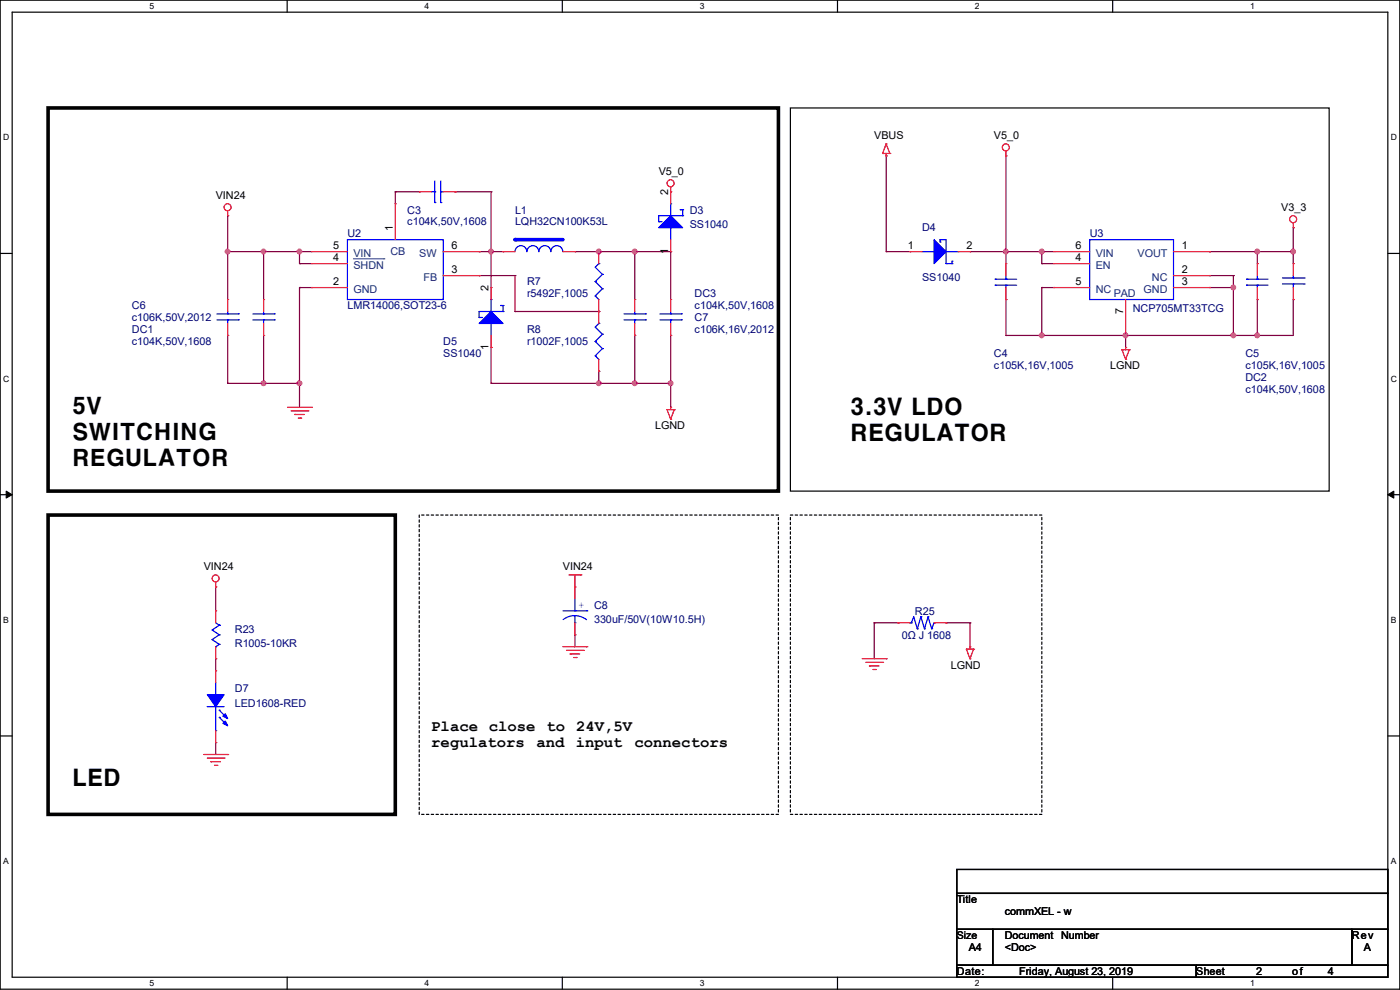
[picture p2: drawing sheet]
<svg xmlns="http://www.w3.org/2000/svg" width="297mm" height="210mm" viewBox="0 0 297 210" stroke-linecap="round" stroke-linejoin="round" font-family="sans-serif">
<path d="M0 0h297v209.8h-297zM2.6 2.6h291.8v204.7h-291.8z" fill="none" stroke="#000" stroke-width=".25"/>
<g fill="#fff">
<path d="M31.7 .3h1v2h-1z"/>
<path d="M31.7 207.6h1v1.9h-1z"/>
</g>
<path d="M60.9 0v2.6M60.9 207.3v2.5" fill="none" stroke="#000" stroke-width=".25"/>
<g fill="#fff">
<path d="M90.1 .3h1v2h-1z"/>
<path d="M90.1 207.6h1v1.9h-1z"/>
</g>
<path d="M119.3 0v2.6M119.3 207.3v2.5" fill="none" stroke="#000" stroke-width=".25"/>
<g fill="#fff">
<path d="M148.5 .3h.9v2h-.9z"/>
<path d="M148.5 207.6h.9v1.9h-.9z"/>
</g>
<path d="M177.7 0v2.6M177.7 207.3v2.5" fill="none" stroke="#000" stroke-width=".25"/>
<g fill="#fff">
<path d="M206.8 .3h1v2h-1z"/>
<path d="M206.8 207.6h1v1.9h-1z"/>
</g>
<path d="M236.1 0v2.6M236.1 207.3v2.5" fill="none" stroke="#000" stroke-width=".25"/>
<g fill="#fff">
<path d="M265.2 .3h1v2h-1z"/>
<path d="M265.2 207.6h1v1.9h-1z"/>
<path d="M.7 28.2h1.2v1.9h-1.2z"/>
<path d="M295.1 28.2h1.2v1.9h-1.2z"/>
<path d="M.7 79.3h1.2v2h-1.2z"/>
<path d="M295.1 79.3h1.2v2h-1.2z"/>
</g>
<path d="M0 53.8h2.6M294.4 53.8h2.6" fill="none" stroke="#000" stroke-width=".25"/>
<g fill="#fff">
<path d="M.7 130.5h1.2v2h-1.2z"/>
<path d="M295.1 130.5h1.1v2h-1.1z"/>
</g>
<path d="M0 104.9h2.6M294.4 104.9h2.6" fill="none" stroke="#000" stroke-width=".25"/>
<path d="M1.3 104.2l1.3 .7-1.3 .8zM294.4 104.9l1.3-.7v1.5z" fill="#000" stroke="#000" stroke-width=".21"/>
<g fill="#fff">
<path d="M.7 181.7h1.2v2h-1.2z"/>
<path d="M295.1 181.7h1.1v2h-1.1z"/>
</g>
<path d="M167.7 22.9h114.3v81.3h-114.3zM0 156.1h2.6M294.4 156.1h2.6M203 184.4h91.4v5.1h-91.4zM203 189.5h91.4v7.6h-91.4zM203 197.1h7.6v7.7h-7.6zM210.6 197.1h76.2v7.7h-76.2zM286.8 197.1h7.6v7.7h-7.6zM203 204.8h50.8v2.5h-50.8zM253.8 204.8h40.6v2.5h-40.6z" fill="none" stroke="#000" stroke-width=".25"/>
<path d="M88.9 109.3h76.2v63.5h-76.2zM167.7 109.3h53.3v63.5h-53.3z" fill="none" stroke="#000" stroke-width=".25" stroke-dasharray=".5"/>
<path d="M10.2 22.9h154.9v81.3h-154.9zM10.2 109.3h73.7v63.5h-73.7z" fill="none" stroke="#000" stroke-width=".76"/>
<g fill="none" stroke="#800040" stroke-width=".25">
<path d="M188 33.1h.1M188 33.1v20.3M213.4 33.1h.1M213.4 33.1v22.8M48.3 45.8h.1M48.3 53.4h.1M48.3 45.8v17.7M48.3 53.4h17.8M55.9 53.4h.1M55.9 53.4v10.1M63.5 53.4h.1M63.5 55.9h.1"/>
<path d="M63.5 53.4v2.5M63.5 55.9h2.6M83.9 40.7h.1M83.9 40.7v2.5M83.9 40.7h5M96.6 40.7h.1M96.6 40.7h7.6M101.6 53.4h.1M101.6 58.5h.1M101.6 53.4h5.1M101.6 58.5h7.7M104.2 40.7h.1"/>
<path d="M104.2 53.4h.1M104.2 40.7v20.3M109.3 58.5h.1M109.3 58.5v7.6M122 53.4h.1M122 53.4h20.3M127 53.4h.1M134.7 53.4h.1M134.7 53.4v10.1M142.3 53.4h.1M142.3 53.4v10.1M188 53.4h.1"/>
<path d="M188 53.4h5.1M205.8 53.4h.1M205.8 53.4h17.8M213.4 53.4h.1M221 53.4h.1M221 55.9h.1M221 55.9h2.6M221 53.4v2.5M256.6 53.4h.1M256.6 58.5h.1M256.6 53.4h17.8M256.6 58.5h5.1"/>
<path d="M261.7 58.5h.1M261.7 58.5v12.7M266.7 53.4h.1M266.7 53.4v2.5M274.4 48.3h.1M274.4 53.4h.1M274.4 48.3v7.6M48.3 71.2h.1M48.3 71.2v10.1M55.9 71.2h.1M55.9 71.2v10.1M63.5 61h.1"/>
<path d="M63.5 61v25.4M63.5 61h2.6M104.2 73.7h.1M104.2 73.7v7.6M109.3 66.1h.1M109.3 66.1h17.7M127 78.8h.1M127 78.8v2.5M134.7 71.2h.1M134.7 71.2v10.1M142.3 71.2h.1M142.3 71.2v15.2"/>
<path d="M213.4 63.5h.1M213.4 71.2h.1M213.4 63.5v7.7M221 61h.1M221 71.2h.1M221 61h2.6M221 61v10.2M238.8 71.2h.1M238.8 71.2v2.5M256.6 61h.1M256.6 61h5.1M261.7 61h.1"/>
<path d="M261.7 71.2h.1M266.7 63.5h.1M266.7 71.2h.1M266.7 63.5v7.7M274.4 63.5h.1M274.4 63.5v7.7h-61M48.3 81.3h.1M48.3 81.3h15.2M55.9 81.3h.1M63.5 81.3h.1M104.2 81.3h.1M104.2 81.3h38.1"/>
<path d="M127 81.3h.1M134.7 81.3h.1M142.3 81.3h.1M45.8 124.5h.1M45.8 139.7h.1M45.8 124.5v5.1M45.8 139.7v2.6M122 134.7h.1M122 134.7v2.5M185.5 132.1h.1M185.5 132.1h5M185.5 132.1v7.6"/>
<path d="M200.7 132.1h.1M200.7 132.1h5.1M205.8 132.1h.1M205.8 132.1v5.1M45.8 157.5h.1M45.8 157.5v2.6"/>
</g>
<g fill="#f0f" stroke="#f0f" stroke-width=".25">
<circle cx="48.3" cy="53.4" r=".49"/>
<circle cx="55.9" cy="53.4" r=".49"/>
<circle cx="63.5" cy="53.4" r=".49"/>
<circle cx="104.2" cy="53.4" r=".49"/>
<circle cx="127" cy="53.4" r=".49"/>
<circle cx="134.6" cy="53.4" r=".49"/>
<circle cx="63.5" cy="81.3" r=".49"/>
<circle cx="55.9" cy="81.3" r=".49"/>
<circle cx="134.6" cy="81.3" r=".49"/>
<circle cx="142.3" cy="81.3" r=".49"/>
<circle cx="127" cy="81.3" r=".49"/>
<circle cx="213.4" cy="53.4" r=".49"/>
<circle cx="221" cy="53.4" r=".49"/>
<circle cx="266.7" cy="53.4" r=".49"/>
<circle cx="274.3" cy="53.4" r=".49"/>
<circle cx="261.6" cy="61" r=".49"/>
<circle cx="238.8" cy="71.1" r=".49"/>
<circle cx="221" cy="71.1" r=".49"/>
<circle cx="266.7" cy="71.1" r=".49"/>
<circle cx="261.6" cy="71.1" r=".49"/>
</g>
<g fill="none" stroke="#f00" stroke-width=".25">
<path d="M142.3 39.7v1M187.2 32.6h.1M187.2 32.6h1.6M188 33.1h.1M188 30.5h.1M188 32.6v.5M188 30.5l-.8 2.1M188 30.5l.8 2.1M188.8 32.6h.1M213.4 33.1h.1M213.4 32v1.1M48.3 45.8h.1"/>
<path d="M48.3 44.7v1.1M142.3 40.7h.1M274.4 48.3h.1M274.4 47.3v1M238 74.2h.1M238 74.2h1.6M238 74.2l.8 2M238.8 73.7h.1M238.8 76.2h.1M238.8 73.7v.5M239.6 74.2h.1M239.6 74.2l-.8 2"/>
<path d="M61 86.4h5.1M61.8 87.2h3.5M62.5 87.9h.1M62.5 87.9h2.1M63.3 88.7h.5M63.8 88.7h.1M65.3 87.2h.1M66.1 86.4h.1M141.5 86.9h.1M141.5 86.9h1.5M141.5 86.9l.8 2M142.3 86.4h.1"/>
<path d="M142.3 88.9h.1M142.3 86.4v.5M143 86.9h.1M143 86.9l-.7 2M45.8 124.5h.1M45.8 123.5v1M119.4 137.2h5.1M120.2 138h3.5M120.7 122h2.5M120.9 138.7h.1M120.9 138.7h2.1M121.7 139.5h.5"/>
<path d="M122 124.5h.1M122 122v2.5M122.2 139.5h.1M123.2 122h.1M123.7 138h.1M124.5 137.2h.1M182.9 139.7h5.1M188 139.7h.1M205 137.7h.1M205 137.7h1.5M205 137.7l.8 2M205.8 137.2h.1"/>
<path d="M205.8 139.7h.1M205.8 137.2v.5M206.5 137.7h.1M206.5 137.7l-.7 2M183.7 140.5h3.5M184.4 141.3h.1M184.4 141.3h2.1M185.2 142h.5M185.7 142h.1M187.2 140.5h.1M43.2 160.1h5.1M44 160.8h3.5"/>
<path d="M44.7 161.6h.1M44.7 161.6h2.1M45.5 162.3h.5M46 162.3h.1M47.5 160.8h.1M48.3 160.1h.1"/>
<circle cx="142.3" cy="38.9" r=".74"/>
<circle cx="213.4" cy="31.3" r=".74"/>
<circle cx="48.3" cy="44" r=".74"/>
<circle cx="274.3" cy="46.5" r=".74"/>
<circle cx="45.7" cy="122.7" r=".74"/>
</g>
<path d="M111.8 53.4a1.25 1.25 0 0 0-1.3-1.3 1.25 1.25 0 0 0-1.2 1.3M114.3 53.4a1.25 1.25 0 0 0-1.2-1.3 1.25 1.25 0 0 0-1.3 1.3M116.8 53.4a1.25 1.25 0 0 0-1.2-1.3 1.25 1.25 0 0 0-1.3 1.3M119.4 53.4a1.25 1.25 0 0 0-1.3-1.3 1.25 1.25 0 0 0-1.2 1.3" fill="none" stroke="#00f" stroke-width=".25"/>
<path d="M109.3 50.8h10.1" fill="none" stroke="#00f" stroke-width=".76"/>
<circle cx="109.3" cy="50.8" r=".38" fill="#00f"/>
<g fill="none" stroke="#f00" stroke-width=".25">
<path d="M66.1 53.4h.1M66.1 55.9h.1M66.1 53.4h7.6M66.1 55.9h7.6M83.9 43.2h.1M83.9 43.2v7.6M88.9 40.7h.1M88.9 40.7h2.6M94 53.4h7.6M94 40.7h2.6M94 58.5h7.6M96.6 40.7h.1"/>
<path d="M101.6 53.4h.1M101.6 58.5h.1M106.7 53.4h.1M106.7 53.4h2.6M119.4 53.4h2.6M122 53.4h.1M127 53.4h.1M127 53.4v2.5M142.3 53.4h.1M142.3 40.7h.1M142.3 40.7v2.5M142.3 50.8v2.6"/>
<path d="M193.1 53.4h.1M193.1 53.4h2.5M203.2 53.4h2.6M205.8 53.4h.1M213.4 55.9h.1M213.4 55.9v2.6M223.6 53.4h.1M223.6 55.9h.1M223.6 53.4h7.6M223.6 55.9h7.6M249 53.4h7.6M249 58.5h7.6"/>
<path d="M256.6 53.4h.1M256.6 58.5h.1M266.7 55.9h.1M266.7 55.9v2.6M274.4 55.9h.1M274.4 55.9v2.6M48.3 63.5h.1M48.3 71.2h.1M48.3 63.5v2.6M48.3 68.6v2.6M55.9 63.5h.1M55.9 71.2h.1"/>
<path d="M55.9 63.5v2.6M55.9 68.6v2.6M66.1 61h.1M66.1 61h7.6M104.2 73.7h.1M104.2 61h.1M104.2 61v2.5M104.2 71.2v2.5M127 66.1h.1M127 78.8h.1M127 63.5v5.1M127 76.2v2.6"/>
<path d="M134.7 63.5h.1M134.7 71.2h.1M134.7 63.5v2.6M134.7 68.6v2.6M142.3 63.5h.1M142.3 71.2h.1M142.3 63.5v2.6M142.3 68.6v2.6M213.4 63.5h.1M213.4 61v2.5M223.6 61h.1M223.6 61h7.6"/>
<path d="M238.8 71.2h.1M238.8 63.5v7.7M249 61h7.6M256.6 61h.1M266.7 63.5h.1M266.7 61v2.5M274.4 63.5h.1M274.4 61v2.5M45.8 129.6h.1M45.8 139.7h.1M45.8 129.6v2.5M45.8 137.2v2.5"/>
<path d="M122 124.5h.1M122 134.7h.1M122 124.5v2.5M122 132.1v2.6M190.5 132.1h.1M190.5 132.1h2.6M198.2 132.1h2.5M200.7 132.1h.1M45.8 142.3h.1M45.8 157.5h.1M45.8 142.3v2.5M45.8 155v2.5"/>
</g>
<g fill="#00f" stroke="#00f" stroke-width=".25">
<path d="M101.6 68.6l2.6-2.5 2.5 2.5z"/>
<path d="M139.7 48.3l2.6-2.5 2.5 2.5z"/>
<path d="M198.2 50.8l2.5 2.6-2.5 2.5z"/>
<path d="M44 147.4h3.5l-1.7 2.5z" fill-rule="evenodd"/>
<path d="M47.3 153.5l.5-.5 .5 1z" fill-rule="evenodd"/>
<path d="M47.3 151.9l.5-.5 .5 1z" fill-rule="evenodd"/>
</g>
<g fill="none" stroke="#00f" stroke-width=".25">
<path d="M92.2 38.4v4.6M93.5 38.4v4.6M73.7 50.8h20.3v12.7h-20.3zM91.5 40.7h.7M92.2 43h.1M92.2 40.7h.1M93.5 40.7h.1M93.5 43h.1M93.5 40.7h.5M126.3 59.7h.1M126.3 59.7l1.5 1.6M127 55.9h.1"/>
<path d="M127 55.9l-.7 .8 1.5 1.5M127.8 58.2h.1M127.8 58.2l-1.5 1.5M139.7 47h.1M139.7 47h.6M140.3 47h.1M142.3 48.3h.1M142.3 43.2h.1M142.3 43.2v2.6M142.3 48.3v2.5M144.3 44.5h.1M144.3 44.5h.5"/>
<path d="M144.8 45.8h.1M144.8 44.5h.1M144.8 45.8h-5.1v1.2M144.8 44.5v1.3M195.6 53.4h2.6M198.2 53.4h.1M199.4 50.8h.1M199.4 51.4h.1M199.4 50.8h1.3v5.1M199.4 50.8v.6M200.7 55.9h.1M200.7 53.4h2.5"/>
<path d="M200.7 55.9h1.3M202 55.9h.1M202 55.4h.1M202 55.4v.5M203.2 53.4h.1M211.1 59.2h.1M211.1 59.2h4.6M213.4 59.2h.1M213.4 58.5v.7M231.2 50.8h17.8v12.7h-17.8zM264.5 59.2h.1M264.5 59.2h4.5"/>
<path d="M266.7 59.2h.1M266.7 58.5v.7M272.1 59h4.5M274.4 59h.1M274.4 58.5v.5M276.6 59h.1M46 67.9h4.6M46 66.6h4.6M48.3 66.6h.1M48.3 67.9h.1M48.3 66.1v.5M48.3 67.9v.7"/>
<path d="M50.6 67.9h.1M50.6 66.6h.1M53.6 67.9h4.6M53.6 66.6h4.6M55.9 66.6h.1M55.9 67.9h.1M55.9 66.1v.5M55.9 67.9v.7M58.2 67.9h.1M58.2 66.6h.1M101.6 67.4h.1M101.6 67.4h.6"/>
<path d="M102.2 67.4h.1M104.2 68.6h.1M104.2 63.5h.1M104.2 63.5v2.6M104.2 68.6v2.6M106.2 64.8h.1M106.2 64.8h.5M106.7 66.1h.1M106.7 64.8h.1M106.7 66.1h-5.1v1.3M106.7 64.8v1.3M126.3 62.8h.1"/>
<path d="M126.3 75.5h.1M126.3 72.4h.1M126.3 62.8l.7 .7M126.3 75.5l.7 .7M126.3 72.4l1.5 1.6M127 68.6h.1M127 68.6l-.7 .8 1.5 1.5M127.8 61.3h.1M127.8 74h.1M127.8 70.9h.1M127.8 61.3l-1.5 1.5M127.8 74l-1.5 1.5"/>
<path d="M127.8 70.9l-1.5 1.5M132.4 67.9h4.5M132.4 66.6h4.5M134.7 66.6h.1M134.7 67.9h.1M134.7 66.1v.5M134.7 67.9v.7M136.9 67.9h.1M136.9 66.6h.1M140 67.9h4.6M140 66.6h4.6M142.3 66.6h.1"/>
<path d="M142.3 67.9h.1M142.3 66.1v.5M142.3 67.9v.7M144.6 67.9h.1M144.6 66.6h.1M211.1 60.5h.1M211.1 60.5h4.6M213.4 60.5h.1M213.4 60.5v.5M264.5 60.5h.1M264.5 60.5h4.5M266.7 60.5h.1"/>
<path d="M266.7 60.5v.5M272.1 60.2h4.5M274.4 60.2h.1M274.4 60.2v.8M276.6 60.2h.1M45 135.7h.1M45 135.7l1.5 1M45.8 137.2h.1M45.8 132.1l.7 .5M46.5 132.6h.1M46.5 134.7h.1M46.5 136.7h.1"/>
<path d="M46.5 132.6l-1.5 1 1.5 1.1M46.5 134.7l-1.5 1M46.5 136.7l-.7 .5M119.4 129.6h5.1M122 132.1h.1M122 129.6h.1M122 130.6l1.5 .3 .9 .6M122 130.6l-1.1 .1-1.4 .7M122 127v2.6M122 130.6v1.5M124.5 129.6h.1M193.1 132.1h.1"/>
<path d="M193.1 132.1h.2M193.3 132.1h.1M193.3 132.1l.5-1.2 .8 2.5M194.6 133.4h.1M195.4 130.9h.1M195.4 130.9l-.8 2.5M195.4 130.9l.7 2.5M196.1 133.4h.1M196.9 130.9h.1M196.9 130.9l-.8 2.5M196.9 130.9l.8 2.5M197.7 133.4h.1"/>
<path d="M198.2 132.1h.1M198.2 132.1l-.5 1.3M44 149.9h.1M44 149.9h3.5M45.8 147.4h.1M45.8 155h.1M45.8 144.8v2.6M45.8 149.9v5.1M46.5 150.7h.1M46.5 152.2h.1M46.5 150.7l1.5 1.5M46.5 152.2l1.5 1.5"/>
</g>
<path d="M75 54.9h6.4M81.4 54.9h.1" fill="none" stroke="#004080" stroke-width=".21"/>
<g fill="#f0f" stroke="#f0f" stroke-width=".25">
<circle cx="48.3" cy="53.4" r=".49"/>
<circle cx="55.9" cy="53.4" r=".49"/>
<circle cx="63.5" cy="53.4" r=".49"/>
<circle cx="104.2" cy="53.4" r=".49"/>
<circle cx="127" cy="53.4" r=".49"/>
<circle cx="134.6" cy="53.4" r=".49"/>
<circle cx="63.5" cy="81.3" r=".49"/>
<circle cx="55.9" cy="81.3" r=".49"/>
<circle cx="134.6" cy="81.3" r=".49"/>
<circle cx="142.3" cy="81.3" r=".49"/>
<circle cx="127" cy="81.3" r=".49"/>
<circle cx="213.4" cy="53.4" r=".49"/>
<circle cx="221" cy="53.4" r=".49"/>
<circle cx="266.7" cy="53.4" r=".49"/>
<circle cx="274.3" cy="53.4" r=".49"/>
<circle cx="261.6" cy="61" r=".49"/>
<circle cx="238.8" cy="71.1" r=".49"/>
<circle cx="221" cy="71.1" r=".49"/>
<circle cx="266.7" cy="71.1" r=".49"/>
<circle cx="261.6" cy="71.1" r=".49"/>
</g>
<g font-size="4.8">
<text x="180.4" y="88">3.3V LDO</text>
<text x="180.4" y="93.5">REGULATOR</text>
<text x="15.3" y="166.7">LED</text>
</g>
<g font-size="4.7">
<text x="15.3" y="87.9">5V</text>
<text x="15.3" y="93.4">SWITCHING</text>
<text x="15.3" y="98.8">REGULATOR</text>
</g>
<g font-size="3.3">
<text x="91.5" y="155.2">Place close to</text>
<text x="122.2" y="155.2">24V,5V</text>
<text x="91.5" y="158.5">regulators</text>
<text x="113.8" y="158.5">and</text>
<text x="122.2" y="158.5">input</text>
<text x="134.6" y="158.5">connectors</text>
</g>
<g font-size="2.3">
<text x="185.5" y="29.5">VBUS</text>
<text x="210.9" y="29.5">V5_0</text>
<text x="139.7" y="37.2">V5_0</text>
<text x="141.7" y="41.4" transform="rotate(-90 141.7 41.4)">2</text>
<text x="45.8" y="42.2">VIN24</text>
<text x="271.8" y="44.8">V3_3</text>
<text x="70.7" y="52.8">5</text>
<text x="83.3" y="49.1" transform="rotate(-90 83.3 49.1)">1</text>
<text x="95.8" y="52.8">6</text>
<text x="141.7" y="53.9" transform="rotate(-90 141.7 53.9)">1</text>
<text x="192.6" y="52.8">1</text>
<text x="205" y="52.8">2</text>
<text x="228.1" y="52.8">6</text>
<text x="250.7" y="52.8">1</text>
<text x="70.7" y="55.4">4</text>
<text x="95.8" y="57.9">3</text>
<text x="228.1" y="55.4">4</text>
<text x="250.7" y="57.9">2</text>
<text x="70.7" y="60.5">2</text>
<text x="103.6" y="61.8" transform="rotate(-90 103.6 61.8)">2</text>
<text x="228.1" y="60.5">5</text>
<text x="250.7" y="60.5">3</text>
<text x="238.3" y="66.6" transform="rotate(-90 238.3 66.6)">7</text>
<text x="103.6" y="74.2" transform="rotate(-90 103.6 74.2)">1</text>
<text x="235.5" y="78.3">LGND</text>
<text x="139" y="91">LGND</text>
<text x="43.2" y="121">VIN24</text>
<text x="119.4" y="121">VIN24</text>
<text x="201.7" y="141.8">LGND</text>
<text x="203" y="191.6">Title</text>
<text x="213.2" y="194.1">commXEL - w</text>
<text x="205.5" y="201.8">A4</text>
<text x="213.1" y="199.2">Document</text>
<text x="213.2" y="201.8">&lt;Doc&gt;</text>
<text x="225.1" y="199.2">Number</text>
<text x="286.8" y="199.2">Rev</text>
<text x="289.4" y="201.8">A</text>
<text x="203" y="206.8">Date:</text>
<text x="216.2" y="206.8">Friday, August 23, 2019</text>
<text x="253.8" y="206.8">Sheet</text>
<text x="266.5" y="206.8">2</text>
<text x="274.1" y="206.8">of</text>
<text x="281.7" y="206.8">4</text>
</g>
<g font-size="2.3" fill="#000080">
<text x="86.4" y="45.3">C3</text>
<text x="86.4" y="47.8">c104K,50V,1608</text>
<text x="109.3" y="45.3">L1</text>
<text x="109.3" y="47.8">LQH32CN100K53L</text>
<text x="146.3" y="45.3">D3</text>
<text x="73.7" y="50.4">U2</text>
<text x="146.3" y="48.3">SS1040</text>
<text x="195.6" y="49.1">D4</text>
<text x="231.2" y="50.4">U3</text>
<text x="195.6" y="59.5">SS1040</text>
<text x="28" y="65.6">C6</text>
<text x="73.7" y="65.6">LMR14006,SOT23-6</text>
<text x="111.8" y="60.5">R7</text>
<text x="111.8" y="63.1">r5492F,1005</text>
<text x="147.4" y="63.1">DC3</text>
<text x="147.4" y="65.6">c104K,50V,1608</text>
<text x="28" y="68.2">c106K,50V,2012</text>
<text x="28" y="70.7">DC1</text>
<text x="111.8" y="70.7">R8</text>
<text x="147.4" y="68.2">C7</text>
<text x="147.4" y="70.7">c106K,16V,2012</text>
<text x="240.3" y="66.1">NCP705MT33TCG</text>
<text x="28" y="73.2">c104K,50V,1608</text>
<text x="94" y="73.2">D5</text>
<text x="94" y="75.8">SS1040</text>
<text x="111.8" y="73.2">r1002F,1005</text>
<text x="210.9" y="75.8">C4</text>
<text x="264.2" y="75.8">C5</text>
<text x="210.9" y="78.3">c105K,16V,1005</text>
<text x="264.2" y="78.3">c105K,16V,1005</text>
<text x="264.2" y="80.9">DC2</text>
<text x="264.2" y="83.4">c104K,50V,1608</text>
<text x="126" y="129.1">C8</text>
<text x="194.1" y="130.4">R25</text>
<text x="49.8" y="134.2">R23</text>
<text x="49.8" y="137.2">R1005-10KR</text>
<text x="126" y="132.2">330uF/50V(10W10.5H)</text>
<text x="191.3" y="135.5">0Ω J 1608</text>
<text x="49.8" y="146.9">D7</text>
<text x="49.8" y="149.9">LED1608-RED</text>
</g>
<g font-size="2.3" fill="#004080">
<text x="75" y="54.4">VIN</text>
<text x="75" y="57">SHDN</text>
<text x="82.8" y="54.2">CB</text>
<text x="88.9" y="54.4">SW</text>
<text x="89.8" y="59.5">FB</text>
<text x="232.5" y="54.4">VIN</text>
<text x="232.5" y="57">EN</text>
<text x="241.3" y="54.4">VOUT</text>
<text x="244.4" y="59.5">NC</text>
<text x="75" y="62.1">GND</text>
<text x="232.5" y="62.1">NC</text>
<text x="236.3" y="63.1">PAD</text>
<text x="242.6" y="62.1">GND</text>
</g>
<text font-size="2.2" x="203" y="199.2">Size</text>
<text font-size="2.1" fill="#00f" x="122.7" y="128.9">+</text>
<g font-size="1.8">
<text x="31.7" y="1.9">5</text>
<text x="90.1" y="1.9">4</text>
<text x="148.5" y="1.9">3</text>
<text x="206.8" y="1.9">2</text>
<text x="265.2" y="1.9">1</text>
<text x=".7" y="29.8">D</text>
<text x="295.1" y="29.8">D</text>
<text x=".7" y="80.9">C</text>
<text x="295.1" y="80.9">C</text>
<text x=".7" y="132.1">B</text>
<text x="295.1" y="132.1">B</text>
<text x=".7" y="183.3">A</text>
<text x="295.1" y="183.3">A</text>
<text x="31.7" y="209.2">5</text>
<text x="90.1" y="209.2">4</text>
<text x="148.5" y="209.2">3</text>
<text x="206.8" y="209.2">2</text>
<text x="265.2" y="209.2">1</text>
</g>
</svg>
